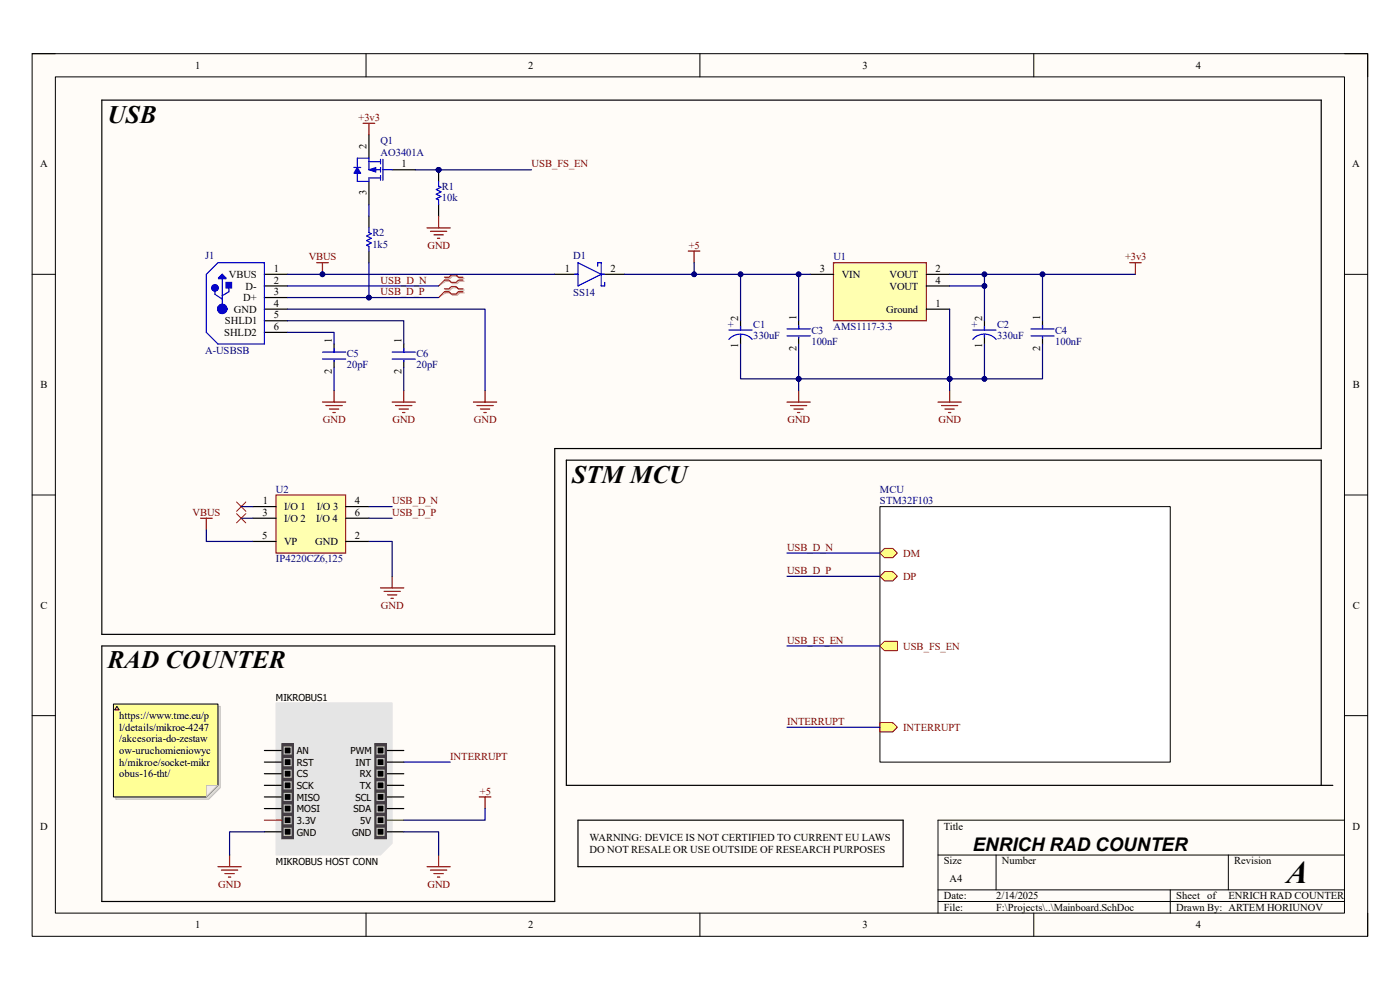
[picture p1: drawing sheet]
<svg xmlns="http://www.w3.org/2000/svg" width="297mm" height="210mm" viewBox="0 0 297 210" stroke-linecap="round" stroke-linejoin="round" font-family="sans-serif">
<path d="M6.8 11.4h283.4v187.2h-283.4z" fill-rule="evenodd" fill="#fffcf8"/>
<path d="M6.8 11.4h283.4v187.2h-283.4z" fill="none" stroke="#000" stroke-width=".21"/>
<path d="M11.7 16.3h273.5v177.4h-273.5z" fill-rule="evenodd" fill="#fffcf8"/>
<g fill="none" stroke="#000" stroke-width=".21">
<path d="M6.8 11.4h4.9M11.7 16.3h273.5v177.4h-273.5zM77.6 11.4v4.9M148.5 11.4v4.9M219.3 11.4v4.9M285.2 11.4h5v4.9M6.8 58.2h4.9M285.2 58.2h5M6.8 105h4.9M285.2 105h5M6.8 151.8h4.9M285.2 151.8h5"/>
<path d="M285.2 174h-86.2v19.7M77.6 193.7v4.9M148.5 193.7v4.9M199 181.4h86.2M199 188.8h86.2M199 191.2h86.2M211.3 181.4v7.4M219.3 193.7v4.9M248.3 188.8v4.9M260.6 181.4v7.4M290.2 193.7v4.9"/>
</g>
<path d="M58.6 149.1h24.6v29.8l-2.5 2.5h-22.1z" fill-rule="evenodd" fill="#e5e5e5"/>
<path d="M58.6 149.1h24.6v29.8l-2.5 2.5h-22.1z" fill="none" stroke="#e5e5e5" stroke-width=".21"/>
<g fill="none" stroke="#000" stroke-width=".25">
<path d="M56.1 159.2h3.7M82 159.2h3.7M56.1 161.7h3.7M56.1 164.1h3.7M56.1 166.6h3.7M56.1 169.1h3.7M56.1 171.5h3.7M56.1 176.5h3.7M82 161.7h3.7M82 164.1h3.7M82 166.6h3.7M82 169.1h3.7"/>
<path d="M82 171.5h3.7M82 176.5h3.7"/>
</g>
<path d="M56.1 174h3.7" fill="none" stroke="#f00" stroke-width=".25"/>
<path d="M82 174h3.7" fill="none" stroke="#00bf00" stroke-width=".25"/>
<path d="M59.8 157.7h2.5v20.2h-2.5z" fill-rule="evenodd" fill="#443c3e"/>
<path d="M59.8 157.7h2.5v20.2h-2.5z" fill="none" stroke="#443c3e" stroke-width=".21"/>
<g fill="#000">
<path d="M60.3 158.5h1.5v1.4h-1.5z" fill-rule="evenodd"/>
<path d="M60.3 160.9h1.5v1.5h-1.5z" fill-rule="evenodd"/>
<path d="M60.3 163.4h1.5v1.5h-1.5z" fill-rule="evenodd"/>
<path d="M60.3 165.9h1.5v1.4h-1.5z" fill-rule="evenodd"/>
<path d="M60.3 168.3h1.5v1.5h-1.5z" fill-rule="evenodd"/>
<path d="M60.3 170.8h1.5v1.5h-1.5z" fill-rule="evenodd"/>
<path d="M60.3 173.3h1.5v1.4h-1.5z" fill-rule="evenodd"/>
<path d="M60.3 175.7h1.5v1.5h-1.5z" fill-rule="evenodd"/>
</g>
<path d="M60.3 158.5h1.5v1.4h-1.5zM60.3 160.9h1.5v1.5h-1.5zM60.3 163.4h1.5v1.5h-1.5zM60.3 165.9h1.5v1.4h-1.5zM60.3 168.3h1.5v1.5h-1.5zM60.3 170.8h1.5v1.5h-1.5zM60.3 173.3h1.5v1.4h-1.5zM60.3 175.7h1.5v1.5h-1.5z" fill="none" stroke="#c0c0c0" stroke-width=".25"/>
<path d="M79.5 157.7h2.5v20.2h-2.5z" fill-rule="evenodd" fill="#443c3e"/>
<path d="M79.5 157.7h2.5v20.2h-2.5z" fill="none" stroke="#443c3e" stroke-width=".21"/>
<g fill="#000">
<path d="M80 158.5h1.5v1.4h-1.5z" fill-rule="evenodd"/>
<path d="M80 160.9h1.5v1.5h-1.5z" fill-rule="evenodd"/>
<path d="M80 163.4h1.5v1.5h-1.5z" fill-rule="evenodd"/>
<path d="M80 165.9h1.5v1.4h-1.5z" fill-rule="evenodd"/>
<path d="M80 168.3h1.5v1.5h-1.5z" fill-rule="evenodd"/>
<path d="M80 170.8h1.5v1.5h-1.5z" fill-rule="evenodd"/>
<path d="M80 173.3h1.5v1.4h-1.5z" fill-rule="evenodd"/>
<path d="M80 175.7h1.5v1.5h-1.5z" fill-rule="evenodd"/>
</g>
<path d="M80 158.5h1.5v1.4h-1.5zM80 160.9h1.5v1.5h-1.5zM80 163.4h1.5v1.5h-1.5zM80 165.9h1.5v1.4h-1.5zM80 168.3h1.5v1.5h-1.5zM80 170.8h1.5v1.5h-1.5zM80 173.3h1.5v1.4h-1.5zM80 175.7h1.5v1.5h-1.5z" fill="none" stroke="#c0c0c0" stroke-width=".25"/>
<path d="M56.1 58.2h4.9M56.1 60.7h4.9M56.1 63.1h4.9M56.1 65.6h4.9M56.1 68h4.9M56.1 70.5h4.9" fill="none" stroke="#000" stroke-width=".25"/>
<path d="M46.4 58.9l.7-.7 .8 .7v.2h-1.5zM46.4 58.9h1.3M47.1 59.1v6.4M47.1 58.4l-.3 .3h.7l-.4-.1M56.1 55.7h-9.9l-2.4 2.5v12.3l2.4 2.5M45.6 61.5v.9l1.5 1M48.6 60.7v1.2l-1.5 .8" fill="none" stroke="#00f" stroke-width=".25"/>
<path d="M48 59.9h1.1v1.2h-1.1z" fill-rule="evenodd" fill="#00f"/>
<path d="M48 59.9h1.1v1.2h-1.1zM56.1 55.7v17.3h-9.9M68.4 74.7h4.9M68.4 76.2h4.9M70.9 74v.7M70.9 76.4v.3M83.2 74.7h4.9M83.2 76.2h4.9M85.7 74v.7M85.7 76.4v.3" fill="none" stroke="#00f" stroke-width=".25"/>
<g fill="none" stroke="#00f" stroke-width="1.2">
<circle cx="45.6" cy="61.1" r=".2"/>
<circle cx="47.1" cy="65.5" r=".49"/>
</g>
<path d="M70.9 73v1.7M70.9 76.4v1.5M85.7 73v1.7M85.7 76.4v1.5" fill="none" stroke="#000" stroke-width=".25"/>
<path d="M68.4 85.3h4.9M69.2 86h3.4M69.9 86.8h2M70.6 87.5h.5M70.9 82.8v2.5M83.2 85.3h4.9M83.9 86h3.5M84.7 86.8h1.9M85.4 87.5h.5M85.7 82.8v2.5" fill="none" stroke="#800000" stroke-width=".25"/>
<path d="M58.6 105h14.7v12.3h-14.7z" fill-rule="evenodd" fill="#ffffb0"/>
<path d="M58.6 105h14.7v12.3h-14.7z" fill="none" stroke="#800000" stroke-width=".21"/>
<path d="M53.6 107.5h5M53.6 114.9h5M53.6 109.9h5M73.3 107.5h5M73.3 114.9h5M73.3 109.9h5" fill="none" stroke="#000" stroke-width=".25"/>
<path d="M67.2 55.7h2.4M68.4 55.7v2.5M100.4 85.3h5M101.2 86h3.4M101.9 86.8h2M102.7 87.5h.5M102.9 82.8v2.5M80.7 124.7h5M81.5 125.5h3.4M82.2 126.2h2M82.9 126.9h.5M83.2 122.3v2.4" fill="none" stroke="#800000" stroke-width=".25"/>
<circle cx="68.4" cy="58.2" r=".49" fill="#000080"/>
<circle cx="68.4" cy="58.2" r=".49" fill="none" stroke="#000080" stroke-width=".21"/>
<path d="M117.7 58.2h4.9M127.5 58.2h5" fill="none" stroke="#000" stroke-width=".25"/>
<path d="M121.9 58.2h.7M122.6 55.7l4.9 2.5-4.9 2.5zM126.8 56.5v-.8h.7v5h.8v-.8M127.5 58.2h.8" fill="none" stroke="#00f" stroke-width=".25"/>
<path d="M42.5 109.9h2.5M43.8 109.9v2.5" fill="none" stroke="#800000" stroke-width=".25"/>
<path d="M94.5 59.1h1l.5-.5h1l.5 .5h1M94.5 59.7h1l.5 .5h1l.5-.5h1M94.5 61.5h1l.5-.5h1l.5 .5h1M94.5 62.1h1l.5 .5h1l.5-.5h1" fill="none" stroke="#d0a19e" stroke-width=".25"/>
<path d="M94.5 59.7l-1.5 1M94.5 62.1l-1.5 1" fill="none" stroke="#d0a19e" stroke-width=".21"/>
<path d="M94.3 58.8h1l.5-.5h.9l.5 .5h1M94.3 59.4h1l.5 .5h.9l.5-.5h1M94.3 61.3h1l.5-.5h.9l.5 .5h1M94.3 61.9h1l.5 .5h.9l.5-.5h1" fill="none" stroke="#f00" stroke-width=".25"/>
<path d="M94.3 59.4l-1.3 1.3M94.3 61.9l-1.3 1.2" fill="none" stroke="#f00" stroke-width=".21"/>
<path d="M186.7 107.5h61.6v54.2h-61.6z" fill-rule="evenodd" fill="#fff"/>
<path d="M186.7 107.5h61.6v54.2h-61.6z" fill="none" stroke="#000" stroke-width=".21"/>
<path d="M186.7 117.3l1-1h1.7l1 1-1 1h-1.7z" fill-rule="evenodd" fill="#ffff80"/>
<path d="M186.7 117.3l1-1h1.7l1 1-1 1h-1.7z" fill="none" stroke="#800000" stroke-width=".21"/>
<path d="M187.7 121.3h1.7l1 1-1 .9h-1.7l-1-.9z" fill-rule="evenodd" fill="#ffff80"/>
<path d="M187.7 121.3h1.7l1 1-1 .9h-1.7l-1-.9z" fill="none" stroke="#800000" stroke-width=".21"/>
<path d="M186.7 153.3h2.7l1 1-1 1h-2.7z" fill-rule="evenodd" fill="#ffff80"/>
<path d="M186.7 153.3h2.7l1 1-1 1h-2.7z" fill="none" stroke="#800000" stroke-width=".21"/>
<path d="M186.7 137l1-1h2.7v2h-2.7z" fill-rule="evenodd" fill="#ffff80"/>
<path d="M186.7 137l1-1h2.7v2h-2.7z" fill="none" stroke="#800000" stroke-width=".21"/>
<path d="M50.2 106.5l1.9 2M50.2 109l1.9 1.9M52.1 106.5l-1.9 2M52.1 109l-1.9 1.9" fill="none" stroke="#f00" stroke-width=".21"/>
<path d="M146 53.3h2.5M147.3 53.3v2.4" fill="none" stroke="#800000" stroke-width=".25"/>
<path d="M176.8 55.7h19.7v12.4h-19.7z" fill-rule="evenodd" fill="#ffffb0"/>
<path d="M176.8 55.7h19.7v12.4h-19.7zM167 85.3h4.9M167.7 86h3.5M168.4 86.8h2M169.2 87.5h.5M169.4 82.8v2.5M199 85.3h4.9M199.7 86h3.5M200.5 86.8h1.9M201.2 87.5h.5M201.5 82.8v2.5" fill="none" stroke="#800000" stroke-width=".25"/>
<g fill="none" stroke="#000" stroke-width=".25">
<path d="M78.3 28.6v5M78.3 38.5v4.9M83.2 36h4.9M171.9 58.2h4.9M196.5 58.2h5M157.1 68.1v1.9M157.1 71v2M169.4 68.1v1.7M169.4 71.5v1.5M196.5 60.7h5M196.5 65.6h5M208.9 68.1v1.9"/>
<path d="M208.9 71v2M221.2 68.1v1.7M221.2 71.5v1.5"/>
</g>
<g fill="none" stroke="#00f" stroke-width=".25">
<path d="M78.3 37.7h2.4M78.3 33.6v2.4h2.4M78.3 34.3h2.4M80.7 33.8v1M80.7 35.5v1M80.7 37.3v.9M81.2 36h2M81.2 33.8v4.4M154.6 70h5M154.6 72a3.3 3.3 0 0 1 5 0M157.1 69.3v.7M157.1 71v.5"/>
<path d="M167 69.8h4.9M167 71.3h4.9M169.4 69v.8M169.4 71.5v.2M206.4 72a3.3 3.3 0 0 1 4.9 0M206.4 70h4.9M208.9 69.3v.7M208.9 71v.5M218.7 69.8h4.9M218.7 71.3h4.9M221.2 69v.8M221.2 71.5v.2"/>
</g>
<path d="M78.3 36l1.4-.5v1z" fill="#00f"/>
<path d="M78.3 36l1.4-.5v1z" fill="none" stroke="#00f" stroke-width=".21"/>
<path d="M75.1 35.5h1.4M75.8 36.8v1.7h2.5v-.8M78.3 33.6h-2.5v1.9" fill="none" stroke="#00f" stroke-width=".25"/>
<path d="M75.8 35.5l.7 1.3h-1.4z" fill="#00f"/>
<path d="M75.8 35.5l.7 1.3h-1.4z" fill="none" stroke="#00f" stroke-width=".21"/>
<path d="M78.3 45.9v2.4M78.3 53.3v2.4" fill="none" stroke="#000" stroke-width=".25"/>
<path d="M78.3 48.3v1l.5 .3-1 .5 1 .5-1 .4 1 .5-1 .5 .5 .3v1" fill="none" stroke="#00f" stroke-width=".25"/>
<path d="M77 26.2h2.5M78.3 26.2v2.4" fill="none" stroke="#800000" stroke-width=".25"/>
<circle cx="93" cy="36" r=".49" fill="#000080"/>
<circle cx="93" cy="36" r=".49" fill="none" stroke="#000080" stroke-width=".21"/>
<path d="M93 36v2.5M93 43.4v2.5" fill="none" stroke="#000" stroke-width=".25"/>
<circle cx="93" cy="36" r=".49" fill="#000080"/>
<circle cx="93" cy="36" r=".49" fill="none" stroke="#000080" stroke-width=".21"/>
<path d="M93 38.5v1l.5 .2-.9 .5 .9 .5-.9 .5 .9 .5-.9 .5 .4 .2v1" fill="none" stroke="#00f" stroke-width=".25"/>
<g fill="none" stroke="#800000" stroke-width=".25">
<path d="M90.6 48.3h4.9M91.3 49.1h3.5M92.1 49.8h1.9M92.8 50.6h.5M93 45.9v2.4M239.6 55.7h2.5M240.9 55.7v2.5M101.7 169.1h2.4M102.9 169.1v2.4M46.2 183.9h5M47 184.6h3.4M47.7 185.3h2"/>
<path d="M48.5 186.1h.4M48.7 181.4v2.5M90.6 183.9h4.9M91.3 184.6h3.5M92.1 185.3h1.9M92.8 186.1h.5M93 181.4v2.5"/>
</g>
<path d="M21.6 21.2h258.7v74l-162.6-.1v39.5h-96.1zM120.2 97.6h160.1v69M120.2 97.6v69h162.6M21.6 137h96.1v54.2h-96.1zM122.6 174h69v9.9h-69z" fill="none" stroke="#000" stroke-width=".25"/>
<path d="M61 63.1h32M61 60.7h32M70.9 77.9v4.9M85.7 77.9v4.9M43.8 112.4v2.5h9.8M51.2 107.5h2.4M51.2 109.9h2.4M78.3 114.9h4.9v7.4" fill="none" stroke="#000080" stroke-width=".25"/>
<circle cx="78.3" cy="63.1" r=".49" fill="#000080"/>
<circle cx="78.3" cy="63.1" r=".49" fill="none" stroke="#000080" stroke-width=".21"/>
<path d="M61 58.2h56.7" fill="none" stroke="#000080" stroke-width=".25"/>
<circle cx="68.4" cy="58.2" r=".49" fill="#000080"/>
<circle cx="68.4" cy="58.2" r=".49" fill="none" stroke="#000080" stroke-width=".21"/>
<path d="M147.3 55.7v2.5h-14.8" fill="none" stroke="#000080" stroke-width=".25"/>
<circle cx="147.3" cy="58.2" r=".49" fill="#000080"/>
<circle cx="147.3" cy="58.2" r=".49" fill="none" stroke="#000080" stroke-width=".21"/>
<path d="M147.3 58.2h24.6M61 70.5h9.9v2.5M61 68h24.7v5M61 65.6h41.9v17.2M78.3 107.5h4.9M78.3 109.9h4.9" fill="none" stroke="#000080" stroke-width=".25"/>
<circle cx="147.3" cy="58.2" r=".49" fill="#000080"/>
<circle cx="147.3" cy="58.2" r=".49" fill="none" stroke="#000080" stroke-width=".21"/>
<circle cx="157.1" cy="58.2" r=".49" fill="#000080"/>
<circle cx="157.1" cy="58.2" r=".49" fill="none" stroke="#000080" stroke-width=".21"/>
<circle cx="169.4" cy="58.2" r=".49" fill="#000080"/>
<circle cx="169.4" cy="58.2" r=".49" fill="none" stroke="#000080" stroke-width=".21"/>
<path d="M169.4 58.2v9.9" fill="none" stroke="#000080" stroke-width=".25"/>
<circle cx="169.4" cy="58.2" r=".49" fill="#000080"/>
<circle cx="169.4" cy="58.2" r=".49" fill="none" stroke="#000080" stroke-width=".21"/>
<path d="M157.1 58.2v9.9" fill="none" stroke="#000080" stroke-width=".25"/>
<circle cx="157.1" cy="58.2" r=".49" fill="#000080"/>
<circle cx="157.1" cy="58.2" r=".49" fill="none" stroke="#000080" stroke-width=".21"/>
<path d="M169.4 73v9.8" fill="none" stroke="#000080" stroke-width=".25"/>
<circle cx="169.4" cy="80.4" r=".49" fill="#000080"/>
<circle cx="169.4" cy="80.4" r=".49" fill="none" stroke="#000080" stroke-width=".21"/>
<path d="M157.1 73v7.4h12.3" fill="none" stroke="#000080" stroke-width=".25"/>
<circle cx="169.4" cy="80.4" r=".49" fill="#000080"/>
<circle cx="169.4" cy="80.4" r=".49" fill="none" stroke="#000080" stroke-width=".21"/>
<path d="M201.5 65.6v14.8" fill="none" stroke="#000080" stroke-width=".25"/>
<circle cx="201.5" cy="80.4" r=".49" fill="#000080"/>
<circle cx="201.5" cy="80.4" r=".49" fill="none" stroke="#000080" stroke-width=".21"/>
<path d="M78.3 43.4v2.5M78.3 55.7v7.4" fill="none" stroke="#000080" stroke-width=".25"/>
<circle cx="78.3" cy="63.1" r=".49" fill="#000080"/>
<circle cx="78.3" cy="63.1" r=".49" fill="none" stroke="#000080" stroke-width=".21"/>
<path d="M88.1 36h4.9" fill="none" stroke="#000080" stroke-width=".25"/>
<circle cx="93" cy="36" r=".49" fill="#000080"/>
<circle cx="93" cy="36" r=".49" fill="none" stroke="#000080" stroke-width=".21"/>
<path d="M93 36h19.8" fill="none" stroke="#000080" stroke-width=".25"/>
<circle cx="93" cy="36" r=".49" fill="#000080"/>
<circle cx="93" cy="36" r=".49" fill="none" stroke="#000080" stroke-width=".21"/>
<path d="M201.5 80.4v2.4" fill="none" stroke="#000080" stroke-width=".25"/>
<circle cx="201.5" cy="80.4" r=".49" fill="#000080"/>
<circle cx="201.5" cy="80.4" r=".49" fill="none" stroke="#000080" stroke-width=".21"/>
<path d="M201.5 60.7h7.4v7.4" fill="none" stroke="#000080" stroke-width=".25"/>
<circle cx="208.8" cy="60.7" r=".49" fill="#000080"/>
<circle cx="208.8" cy="60.7" r=".49" fill="none" stroke="#000080" stroke-width=".21"/>
<path d="M201.5 58.2h7.4v2.5" fill="none" stroke="#000080" stroke-width=".25"/>
<circle cx="208.8" cy="58.2" r=".49" fill="#000080"/>
<circle cx="208.8" cy="58.2" r=".49" fill="none" stroke="#000080" stroke-width=".21"/>
<circle cx="208.8" cy="60.7" r=".49" fill="#000080"/>
<circle cx="208.8" cy="60.7" r=".49" fill="none" stroke="#000080" stroke-width=".21"/>
<path d="M208.9 73v7.4h12.3v-7.4" fill="none" stroke="#000080" stroke-width=".25"/>
<circle cx="208.8" cy="80.4" r=".49" fill="#000080"/>
<circle cx="208.8" cy="80.4" r=".49" fill="none" stroke="#000080" stroke-width=".21"/>
<path d="M201.5 80.4h7.4" fill="none" stroke="#000080" stroke-width=".25"/>
<circle cx="208.8" cy="80.4" r=".49" fill="#000080"/>
<circle cx="208.8" cy="80.4" r=".49" fill="none" stroke="#000080" stroke-width=".21"/>
<circle cx="201.5" cy="80.4" r=".49" fill="#000080"/>
<circle cx="201.5" cy="80.4" r=".49" fill="none" stroke="#000080" stroke-width=".21"/>
<path d="M169.4 80.4h32.1" fill="none" stroke="#000080" stroke-width=".25"/>
<circle cx="201.5" cy="80.4" r=".49" fill="#000080"/>
<circle cx="201.5" cy="80.4" r=".49" fill="none" stroke="#000080" stroke-width=".21"/>
<circle cx="169.4" cy="80.4" r=".49" fill="#000080"/>
<circle cx="169.4" cy="80.4" r=".49" fill="none" stroke="#000080" stroke-width=".21"/>
<path d="M208.9 58.2h32" fill="none" stroke="#000080" stroke-width=".25"/>
<circle cx="208.8" cy="58.2" r=".49" fill="#000080"/>
<circle cx="208.8" cy="58.2" r=".49" fill="none" stroke="#000080" stroke-width=".21"/>
<circle cx="221.2" cy="58.2" r=".49" fill="#000080"/>
<circle cx="221.2" cy="58.2" r=".49" fill="none" stroke="#000080" stroke-width=".21"/>
<path d="M221.2 58.2v9.9" fill="none" stroke="#000080" stroke-width=".25"/>
<circle cx="221.2" cy="58.2" r=".49" fill="#000080"/>
<circle cx="221.2" cy="58.2" r=".49" fill="none" stroke="#000080" stroke-width=".21"/>
<path d="M167 117.3h19.7M167 122.3h19.7M167 137h19.7M167 154.3h19.7M56.1 176.5h-7.4v4.9M85.7 176.5h7.3v4.9M85.7 161.7h9.8M102.9 171.5v2.5h-17.2" fill="none" stroke="#000080" stroke-width=".25"/>
<path d="M24.6 149.8h22.1v17.3l-2.4 2.5h-19.7z" fill-rule="evenodd" fill="#e0ddd7"/>
<path d="M24.6 149.8h22.1v17.3l-2.4 2.5h-19.7z" fill="none" stroke="#bfbdba" stroke-width=".21"/>
<path d="M24.1 149.4h22.1v17.2l-2.4 2.5h-19.7z" fill-rule="evenodd" fill="#ffff96"/>
<path d="M24.1 149.4h22.1v17.2l-2.4 2.5h-19.7z" fill="none" stroke="#000" stroke-width=".21"/>
<path d="M43.8 166.6h2.4l-2.4 2.5z" fill="#f2f0d8"/>
<path d="M43.8 166.6h2.4l-2.4 2.5z" fill="none" stroke="#bfbdba" stroke-width=".21"/>
<path d="M24.8 149.8l.5 .8h-1z" fill="#ffcc78"/>
<path d="M24.8 149.8l.5 .8h-1z" fill="none" stroke="#300" stroke-width=".21"/>
<text font-size="6.7" x="272.9" y="187.3">A</text>
<g font-size="5.3">
<text x="22.8" y="26">USB</text>
<text x="121.4" y="102.4">STM MCU</text>
<text x="22.8" y="141.8">RAD COUNTER</text>
</g>
<text font-size="4" x="206.4" y="180.6">ENRICH RAD COUNTER</text>
<g font-size="2.2">
<text x="41.4" y="14.6">1</text>
<text x="112.1" y="14.6">2</text>
<text x="183" y="14.6">3</text>
<text x="253.7" y="14.6">4</text>
<text x="8.5" y="35.5">A</text>
<text x="77.8" y="31.6" transform="rotate(-90 77.8 31.6)">2</text>
<text x="85.2" y="35.5">1</text>
<text x="286.9" y="35.5">A</text>
<text x="77.8" y="41.4" transform="rotate(-90 77.8 41.4)">3</text>
<text x="48.6" y="58.9">VBUS</text>
<text x="58.1" y="57.7">1</text>
<text x="119.8" y="57.7">1</text>
<text x="129.5" y="57.7">2</text>
<text x="173.9" y="57.7">3</text>
<text x="178.6" y="58.9">VIN</text>
<text x="188.7" y="58.9">VOUT</text>
<text x="198.5" y="57.7">2</text>
<text x="51.6" y="63.9">D+</text>
<text x="52.1" y="61.4">D-</text>
<text x="58.1" y="60.2">2</text>
<text x="58.1" y="62.7">3</text>
<text x="58.1" y="65.1">4</text>
<text x="188.7" y="61.4">VOUT</text>
<text x="198.5" y="60.2">4</text>
<text x="198.5" y="65.1">1</text>
<text x="47.5" y="71.2">SHLD2</text>
<text x="47.7" y="68.8">SHLD1</text>
<text x="49.6" y="66.3">GND</text>
<text x="58.1" y="67.6">5</text>
<text x="58.1" y="70">6</text>
<text x="156.6" y="68" transform="rotate(-90 156.6 68)">2</text>
<text x="169" y="67.8" transform="rotate(-90 169 67.8)">1</text>
<text x="188" y="66.3">Ground</text>
<text x="208.4" y="68" transform="rotate(-90 208.4 68)">2</text>
<text x="220.7" y="67.8" transform="rotate(-90 220.7 67.8)">1</text>
<text x="70.4" y="72.7" transform="rotate(-90 70.4 72.7)">1</text>
<text x="85.2" y="72.7" transform="rotate(-90 85.2 72.7)">1</text>
<text x="156.6" y="73.8" transform="rotate(-90 156.6 73.8)">1</text>
<text x="169" y="74.5" transform="rotate(-90 169 74.5)">2</text>
<text x="208.4" y="73.8" transform="rotate(-90 208.4 73.8)">1</text>
<text x="220.7" y="74.5" transform="rotate(-90 220.7 74.5)">2</text>
<text x="8.6" y="82.3">B</text>
<text x="70.4" y="79.4" transform="rotate(-90 70.4 79.4)">2</text>
<text x="85.2" y="79.4" transform="rotate(-90 85.2 79.4)">2</text>
<text x="287" y="82.3">B</text>
<text x="55.8" y="107">1</text>
<text x="75.3" y="107">4</text>
<text x="55.7" y="109.4">3</text>
<text x="60.3" y="108.2">I/O 1</text>
<text x="60.3" y="110.7">I/O 2</text>
<text x="67.1" y="110.7">I/O 4</text>
<text x="67.2" y="108.2">I/O 3</text>
<text x="75.3" y="109.4">6</text>
<text x="55.6" y="114.4">5</text>
<text x="60.3" y="115.6">VP</text>
<text x="66.9" y="115.6">GND</text>
<text x="75.3" y="114.4">2</text>
<text x="8.6" y="129.2">C</text>
<text x="287" y="129.2">C</text>
<text x="25.3" y="152.6">https://www.tme.eu/p</text>
<text x="25.3" y="155">l/details/mikroe-4247</text>
<text x="25.3" y="157.5">/akcesoria-do-zestaw</text>
<text x="25.3" y="160">ow-uruchomieniowyc</text>
<text x="25.3" y="162.4">h/mikroe/socket-mikr</text>
<text x="25.3" y="164.9">obus-16-tht/</text>
<text x="8.5" y="176">D</text>
<text x="125.1" y="178.4">WARNING: DEVICE IS NOT CERTIFIED TO CURRENT EU LAWS</text>
<text x="200.2" y="176">Title</text>
<text x="286.9" y="176">D</text>
<text x="125.1" y="180.9">DO NOT RESALE OR USE OUTSIDE OF RESEARCH PURPOSES</text>
<text x="200.2" y="183.3">Size</text>
<text x="212.6" y="183.3">Number</text>
<text x="261.8" y="183.3">Revision</text>
<text x="200.2" y="190.8">Date:</text>
<text x="201.5" y="187.1">A4</text>
<text x="211.3" y="190.8">2/14/2025</text>
<text x="249.5" y="190.8">Sheet of</text>
<text x="260.6" y="190.8">ENRICH RAD COUNTER</text>
<text x="41.4" y="196.9">1</text>
<text x="112.1" y="196.9">2</text>
<text x="183" y="196.9">3</text>
<text x="200.2" y="193.2">File:</text>
<text x="211.3" y="193.2">F:\Projects\..\Mainboard.SchDoc</text>
<text x="249.5" y="193.2">Drawn By: ARTEM HORIUNOV</text>
<text x="253.7" y="196.9">4</text>
</g>
<g font-size="2.2" fill="#800000">
<text x="76.1" y="25.7">+3v3</text>
<text x="112.8" y="35.5">USB_FS_EN</text>
<text x="90.7" y="52.8">GND</text>
<text x="146.1" y="52.8">+5</text>
<text x="65.5" y="55.2">VBUS</text>
<text x="238.7" y="55.2">+3v3</text>
<text x="80.7" y="60.2">USB_D_N</text>
<text x="80.7" y="62.7">USB_D_P</text>
<text x="68.5" y="89.7">GND</text>
<text x="83.3" y="89.7">GND</text>
<text x="100.5" y="89.7">GND</text>
<text x="167" y="89.7">GND</text>
<text x="199.1" y="89.7">GND</text>
<text x="83.2" y="107">USB_D_N</text>
<text x="40.9" y="109.4">VBUS</text>
<text x="83.2" y="109.4">USB_D_P</text>
<text x="167" y="116.8">USB_D_N</text>
<text x="191.6" y="118.1">DM</text>
<text x="167" y="121.8">USB_D_P</text>
<text x="191.6" y="123">DP</text>
<text x="80.8" y="129.2">GND</text>
<text x="167" y="136.6">USB_FS_EN</text>
<text x="191.6" y="137.8">USB_FS_EN</text>
<text x="167" y="153.8">INTERRUPT</text>
<text x="191.6" y="155">INTERRUPT</text>
<text x="95.5" y="161.2">INTERRUPT</text>
<text x="101.8" y="168.6">+5</text>
<text x="46.3" y="188.3">GND</text>
<text x="90.7" y="188.3">GND</text>
</g>
<g font-size="2.2" fill="#000080">
<text x="80.7" y="30.6">Q1</text>
<text x="80.7" y="33.1">AO3401A</text>
<text x="93.8" y="40.2">R1</text>
<text x="93.8" y="42.7">10k</text>
<text x="79" y="50.1">R2</text>
<text x="79" y="52.5">1k5</text>
<text x="43.5" y="55">J1</text>
<text x="121.6" y="55">D1</text>
<text x="176.8" y="55.2">U1</text>
<text x="121.6" y="62.9">SS14</text>
<text x="154.4" y="69.6">+</text>
<text x="159.8" y="69.6">C1</text>
<text x="172.1" y="70.8">C3</text>
<text x="176.8" y="70">AMS1117-3.3</text>
<text x="206.1" y="69.6">+</text>
<text x="211.6" y="69.6">C2</text>
<text x="223.9" y="70.8">C4</text>
<text x="43.5" y="75.2">A-USBSB</text>
<text x="73.6" y="75.7">C5</text>
<text x="88.3" y="75.7">C6</text>
<text x="159.8" y="72">330uF</text>
<text x="172.1" y="73.2">100nF</text>
<text x="211.5" y="72">330uF</text>
<text x="223.9" y="73.2">100nF</text>
<text x="73.6" y="78.1">20pF</text>
<text x="88.3" y="78.1">20pF</text>
<text x="58.5" y="104.5">U2</text>
<text x="186.7" y="104.5">MCU</text>
<text x="186.7" y="107">STM32F103</text>
<text x="58.5" y="119.3">IP4220CZ6,125</text>
</g>
<g font-size="2">
<text x="58.5" y="148.7">MIKROBUS1</text>
<text x="63" y="160">AN</text>
<text x="74.4" y="160">PWM</text>
<text x="63" y="162.5">RST</text>
<text x="63" y="164.9">CS</text>
<text x="63" y="167.4">SCK</text>
<text x="75.4" y="162.5">INT</text>
<text x="76.3" y="164.9">RX</text>
<text x="76.4" y="167.4">TX</text>
<text x="63" y="169.9">MISO</text>
<text x="63" y="172.3">MOSI</text>
<text x="75" y="172.3">SDA</text>
<text x="75.4" y="169.9">SCL</text>
<text x="63" y="174.8">3.3V</text>
<text x="63" y="177.2">GND</text>
<text x="74.7" y="177.2">GND</text>
<text x="76.4" y="174.8">5V</text>
<text x="58.5" y="183.4">MIKROBUS HOST CONN</text>
</g>
</svg>
